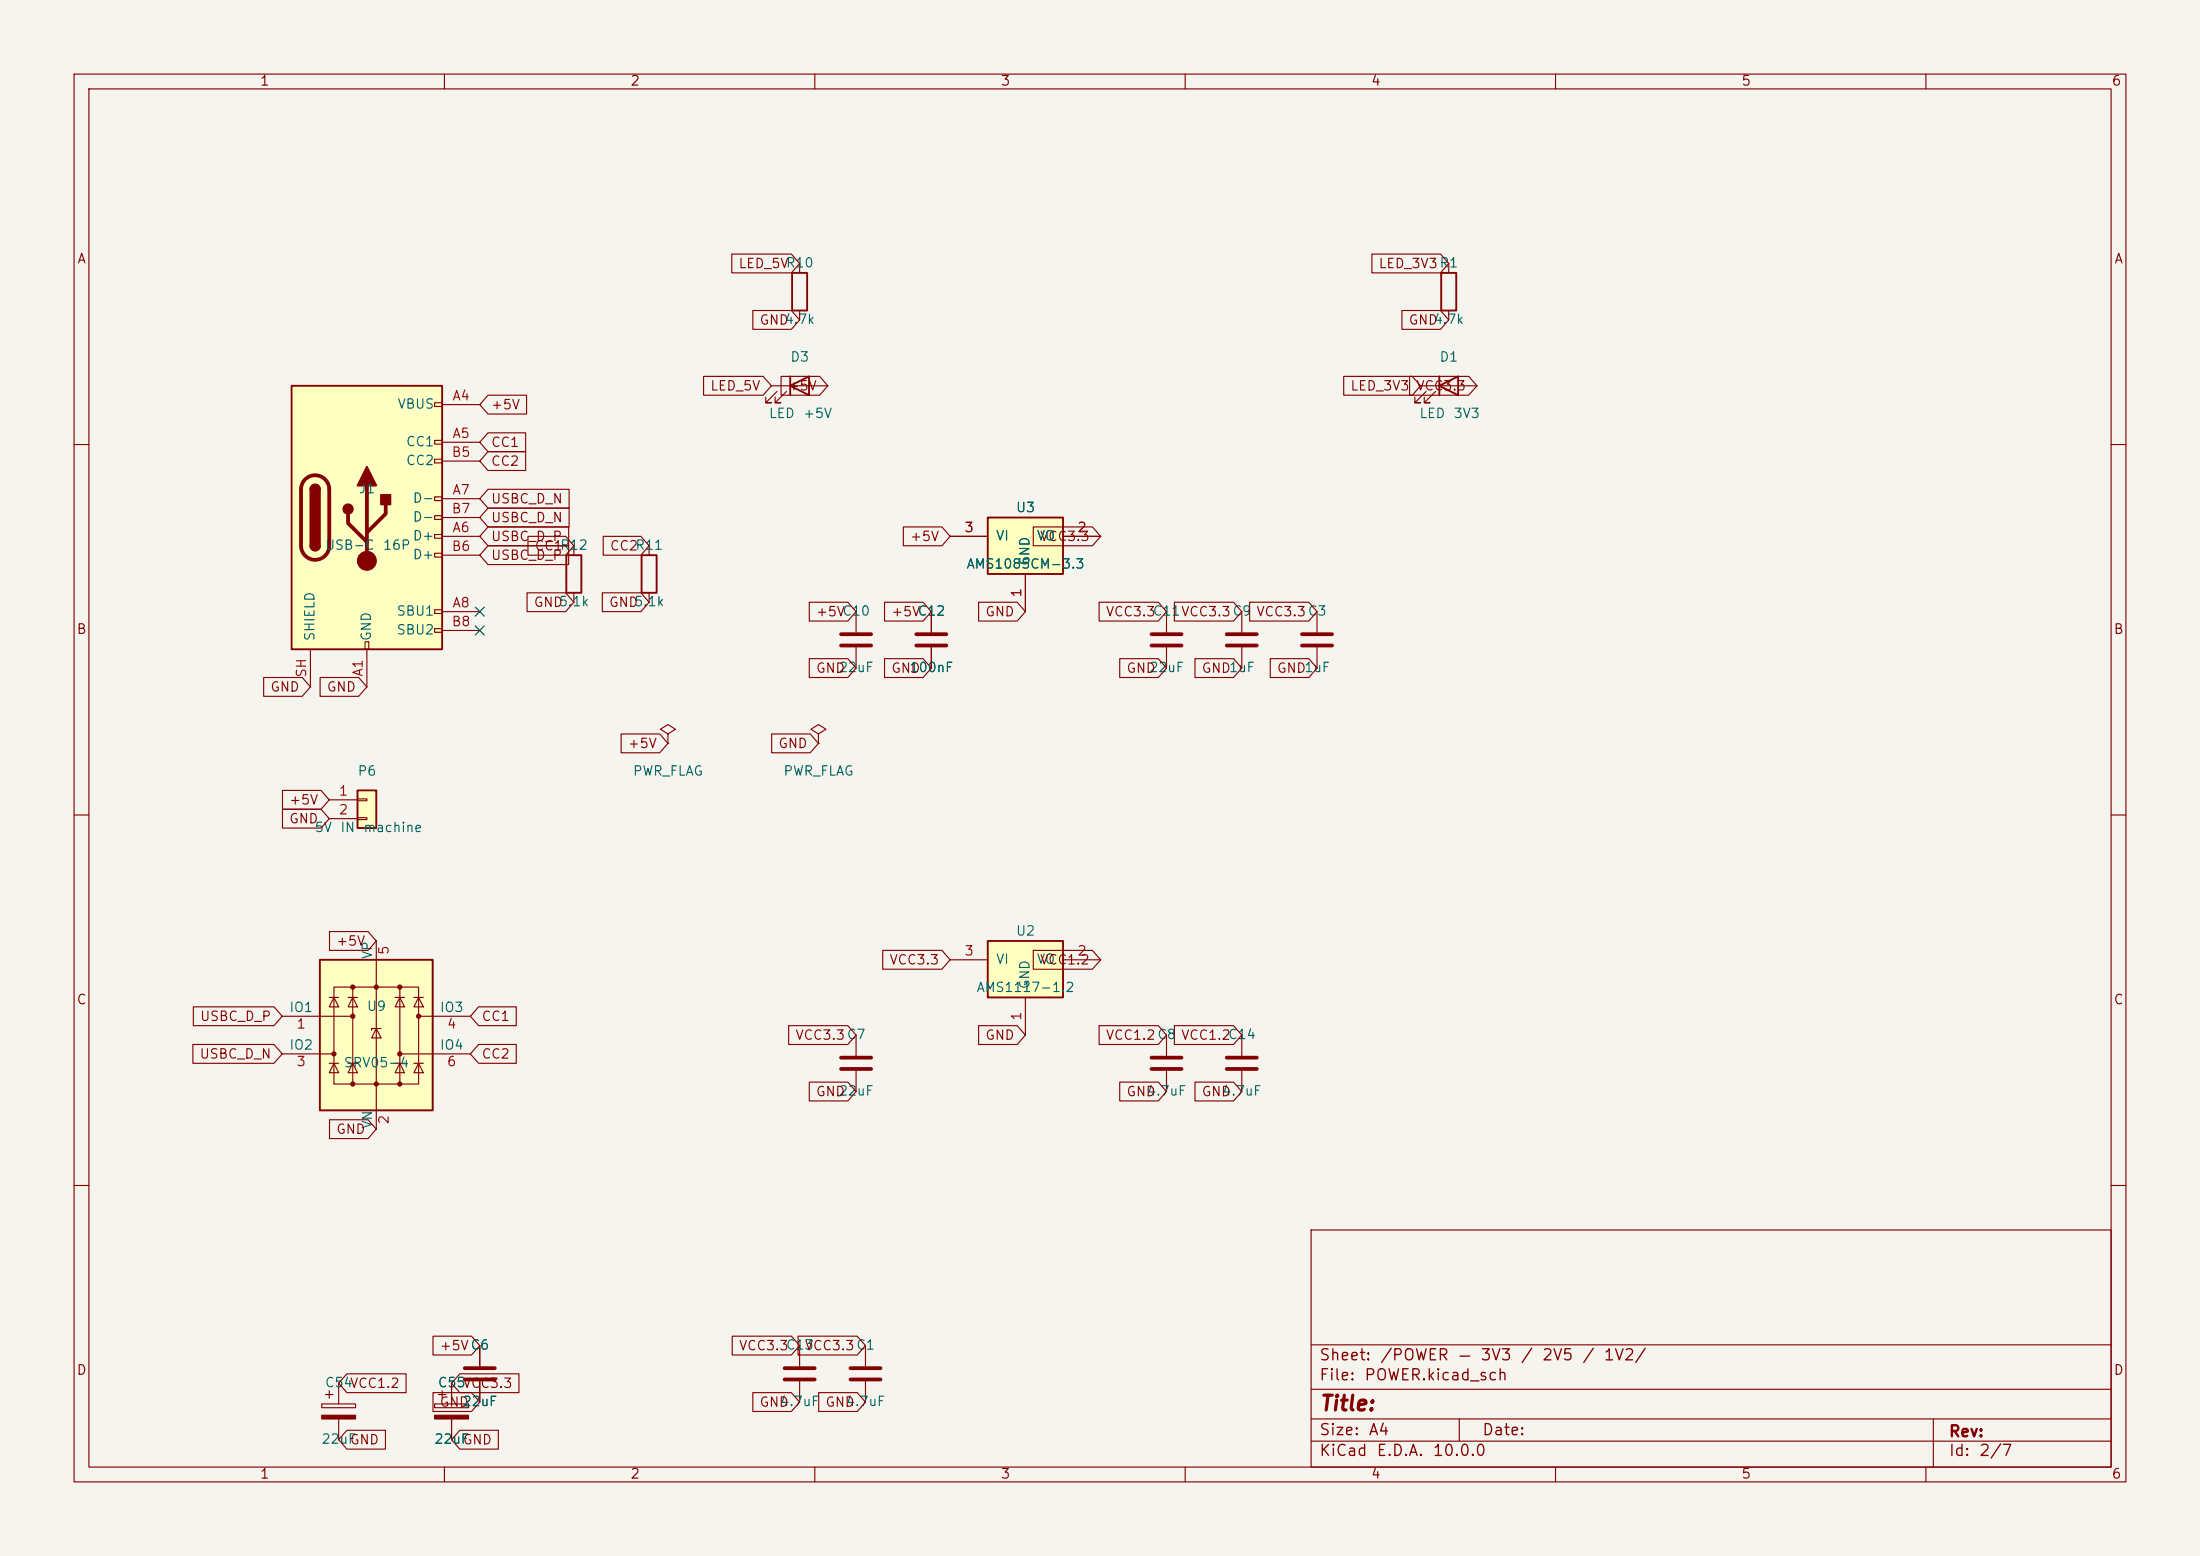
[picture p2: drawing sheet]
<svg xmlns="http://www.w3.org/2000/svg" width="297mm" height="210mm" viewBox="0 0 297 210" stroke-linecap="round" stroke-linejoin="round" font-family="sans-serif">
<path d="M0 0h297v210h-297z" fill="#f5f4ef" stroke="#f5f4ef" stroke-width=".14"/>
<g fill="none" stroke="#840000" stroke-width=".15">
<path d="M10 10h277v190h-277zM12 12h273v186h-273zM60 10v2M110 10v2M160 10v2M210 10v2M260 10v2M195.6 35.6v1.2M191.8 52.1h7.6M192.5 52.8l-1.5 1.6h.8h-.8v-.8M193.8 52.8l-1.5 1.6h.7h-.7v-.8M195.6 41.9v1.3"/>
<path d="M10 60h2M285 60h2M115.6 82.6v2.7M115.6 87.4v2.8M10 110h2M285 110h2M10 160h2M177 166h108v32h-108zM285 160h2M43.4 189.5h4.6v.5h-4.6zM43.9 188.2h1.1M44.4 187.7v1"/>
<path d="M45.7 186.7v2.8M45.7 191.5v2.8M60 198v2M107.9 181.6v2.8M107.9 186.4v2.8M110 198v2M116.8 181.6v2.8M116.8 186.4v2.8M160 198v2M177 194.5h108M177 191.5h108M177 187.5h108"/>
<path d="M177 181.5h108M197 191.5v3M210 198v2M260 198v2M261 191.5v6.5"/>
</g>
<path d="M113.5 85.6h4.1M113.5 87.1h4.1M105.9 184.7h4.1M105.9 186.2h4.1M114.8 184.7h4.1M114.8 186.2h4.1" fill="none" stroke="#840000" stroke-width=".51"/>
<path d="M43.4 191h4.6v.5h-4.6z" fill="#840000" stroke="#840000" stroke-width=".15"/>
<path d="M194.6 36.8h2v5.1h-2zM194.3 52.1l2.5-1.3v2.5zM194.3 50.8v2.5" fill="none" stroke="#840000" stroke-width=".25"/>
<path d="M43.2 129.5h15.2v20.4h-15.2z" fill="#ffffc2"/>
<g fill="none" stroke="#840000" stroke-width=".15">
<path d="M38.1 137.2h9.5M44.4 134.6h1.3M45.1 133.2h11.4v13.1h-11.4zM45.1 134.6l.6 1.3h-1.3zM47 134.6h1.3M47.6 134.6l.7 1.3h-1.3zM47.6 133.2v13.1M50.8 138.8l.6 1.3h-1.2zM50.8 127v25.4M51.4 138.8h-1.2v.3M53.3 134.6h1.3M54 134.6l.6 1.3h-1.3z"/>
<path d="M54 133.2v13.1M55.9 134.6h1.2M56.5 134.6l.6 1.3h-1.2zM56.5 137.2h7M38.1 142.2h7M44.4 143.5h1.3M45.1 143.5l.6 1.3h-1.3zM47 143.5h1.3M47.6 143.5l.7 1.3h-1.3zM53.3 143.5h1.3M54 143.5l.6 1.3h-1.3zM54 142.2h9.5"/>
<path d="M55.9 143.5h1.2M56.5 143.5l.6 1.3h-1.2z"/>
</g>
<path d="M43.2 129.5h15.2v20.4h-15.2z" fill="none" stroke="#840000" stroke-width=".25"/>
<g fill="#840000" stroke="#840000" stroke-width=".15">
<circle cx="45.1" cy="142.2" r=".28"/>
<circle cx="47.6" cy="133.2" r=".28"/>
<circle cx="47.6" cy="137.2" r=".28"/>
<circle cx="47.6" cy="146.3" r=".28"/>
<circle cx="50.8" cy="133.2" r=".28"/>
<circle cx="50.8" cy="146.3" r=".28"/>
<circle cx="54" cy="133.2" r=".28"/>
<circle cx="54" cy="142.2" r=".28"/>
<circle cx="54" cy="146.3" r=".28"/>
<circle cx="56.5" cy="137.2" r=".28"/>
</g>
<path d="M48.3 106.7h2.5v5.1h-2.5z" fill="#ffffc2"/>
<path d="M48.3 106.7h2.5v5.1h-2.5z" fill="none" stroke="#840000" stroke-width=".25"/>
<path d="M125.7 82.6v2.7M125.7 87.4v2.8M44.4 108h3.9M44.4 110.5h3.9M48.3 107.8h1.2v.3h-1.2zM48.3 110.4h1.2v.2h-1.2zM157.5 139.7v2.8M167.6 139.7v2.8M157.5 144.5v2.8M167.6 144.5v2.8" fill="none" stroke="#840000" stroke-width=".15"/>
<path d="M123.7 85.6h4.1M123.7 87.1h4.1M155.4 142.7h4.1M155.4 144.3h4.1M165.6 142.7h4.1M165.6 144.3h4.1" fill="none" stroke="#840000" stroke-width=".51"/>
<path d="M133.3 69.9h10.2v7.6h-10.2z" fill="#ffffc2"/>
<path d="M133.3 69.9h10.2v7.6h-10.2z" fill="none" stroke="#840000" stroke-width=".25"/>
<path d="M128.3 72.4h5M138.4 77.5v5.1M143.5 72.4h5.1" fill="none" stroke="#840000" stroke-width=".15"/>
<path d="M133.3 127h10.2v7.6h-10.2z" fill="#ffffc2"/>
<path d="M133.3 127h10.2v7.6h-10.2z" fill="none" stroke="#840000" stroke-width=".25"/>
<g fill="none" stroke="#840000" stroke-width=".15">
<path d="M90.2 99.1l1-.7-1-.6-1 .6 1 .7v1.2M110.5 99.1l1-.7-1-.6-1 .6 1 .7v1.2M157.5 82.6v2.7M157.5 87.4v2.8M90.2 100.3h.1M110.5 100.3h.1M115.6 139.7v2.8M128.3 129.5h5M138.4 134.6v5.1M143.5 129.5h5.1M115.6 144.5v2.8M64.8 181.6v2.8"/>
<path d="M64.8 186.4v2.8"/>
</g>
<path d="M155.4 85.6h4.1M155.4 87.1h4.1M113.5 142.7h4.1M113.5 144.3h4.1M62.7 184.7h4.1M62.7 186.2h4.1" fill="none" stroke="#840000" stroke-width=".51"/>
<path d="M39.4 52.1h20.3v35.5h-20.3z" fill="#ffffc2"/>
<g fill="none" stroke="#840000" stroke-width=".15">
<path d="M98.8 34.3h8l1.1 1.3-1.1 1.2h-8zM107.9 35.6v1.2M185.2 34.3h9.3l1.1 1.3-1.1 1.2h-9.3zM58.7 54.4h1v.5h-1zM58.7 59.4h1v.5h-1zM59.7 54.6h5.1M59.7 59.7h5.1M65.9 53.3h5.2v2.6h-5.2l-1.1-1.3zM65.9 58.4h5.1v2.6h-5.1l-1.1-1.3zM95 50.8h8l1.1 1.3-1.1 1.2h-8zM101.6 41.9h5.2l1.1 1.3-1.1 1.3h-5.2zM104.1 52.1h7.7"/>
<path d="M104.9 52.8l-1.5 1.6h.7h-.7v-.8M105.4 50.8h5.2l1.2 1.3-1.2 1.2h-5.2zM106.2 52.8l-1.6 1.6h.8h-.8v-.8M107.9 41.9v1.3M181.4 50.8h9.3l1.1 1.3-1.1 1.2h-9.3zM189.3 41.9h5.2l1.1 1.3-1.1 1.3h-5.2zM190.3 50.8h8l1.1 1.3-1.1 1.2h-8zM58.7 62h1v.5h-1zM58.7 67.1h1v.5h-1zM58.7 69.6h1v.5h-1zM58.7 72.1h1v.5h-1zM58.7 74.7h1v.5h-1z"/>
<path d="M59.7 72.4h5.1M59.7 67.3h5.1M59.7 62.2h5.1M59.7 74.9h5.1M59.7 69.9h5.1M65.9 61h5.1v2.5h-5.1l-1.1-1.3zM65.9 66h10.9v2.6h-10.9l-1.1-1.3zM65.9 68.6h10.9v2.5h-10.9l-1.1-1.2zM65.9 71.1h10.9v2.6h-10.9l-1.1-1.3zM65.9 73.7h10.9v2.5h-10.9l-1.1-1.3zM71.3 72.4h5.1l1.1 1.3-1.1 1.2h-5.1zM77.5 73.7v1.2"/>
<path d="M81.4 72.4h5.1l1.1 1.3-1.1 1.2h-5.1zM87.6 73.7v1.2M122 71.1h5.2l1.1 1.3-1.1 1.3h-5.2zM128.3 72.4h5M138.4 77.5v5.1M139.5 71.1h8l1.1 1.3-1.1 1.3h-8zM143.5 72.4h5.1M35.6 91.4h5.2l1.1 1.3-1.1 1.3h-5.2zM41.9 87.6v5.1M43.2 91.4h5.2l1.1 1.3-1.1 1.3h-5.2zM49.3 86.6h.5v1h-.5zM49.5 87.6v5.1"/>
<path d="M58.7 82.3h1v.5h-1zM58.7 84.8h1v.5h-1zM59.7 82.6h5.1M59.7 85.1h5.1M71.2 80h5.2l1.1 1.3-1.1 1.3h-5.2zM77.5 80v1.3M81.3 80h5.2l1.1 1.3-1.1 1.3h-5.2zM83.9 99.1h5.2l1.1 1.2-1.1 1.3h-5.2zM87.6 80v1.3M104.2 99.1h5.2l1.1 1.2-1.1 1.3h-5.2zM109.3 81.3h5.2l1.1 1.3-1.1 1.2h-5.2zM109.3 88.9h5.2l1.1 1.3-1.1 1.2h-5.2z"/>
<path d="M119.4 81.3h5.2l1.1 1.3-1.1 1.2h-5.2zM119.4 88.9h5.2l1.1 1.3-1.1 1.2h-5.2zM125.7 82.6v2.7M125.7 87.4v2.8M132.1 81.3h5.2l1.1 1.3-1.1 1.2h-5.2zM148.4 81.3h8l1.1 1.3-1.1 1.2h-8zM151.2 88.9h5.2l1.1 1.3-1.1 1.2h-5.2zM158.5 81.3h8l1.1 1.3-1.1 1.2h-8zM161.3 88.9h5.2l1.1 1.3-1.1 1.2h-5.2zM167.6 82.6v2.7M167.6 87.4v2.8M168.7 81.3h8l1.1 1.3-1.1 1.2h-8z"/>
<path d="M171.5 88.9h5.2l1.1 1.3-1.1 1.2h-5.2zM177.8 82.6v2.7M177.8 87.4v2.8M38.1 106.7h5.2l1.1 1.3-1.1 1.2h-5.2zM38.1 109.2h5.2l1.1 1.3-1.1 1.3h-5.2zM26.1 135.9h10.9l1.1 1.3-1.1 1.2h-10.9zM44.5 125.7h5.2l1.1 1.3-1.1 1.3h-5.2zM64.6 135.9h5.1v2.5h-5.1l-1.1-1.2zM106.5 138.4h8l1.1 1.3-1.1 1.3h-8zM119.2 128.3h8l1.1 1.2-1.1 1.3h-8zM132.1 138.4h5.2l1.1 1.3-1.1 1.3h-5.2zM139.5 128.3h8l1.1 1.2-1.1 1.3h-8z"/>
<path d="M148.4 138.4h8l1.1 1.3-1.1 1.3h-8zM158.5 138.4h8l1.1 1.3-1.1 1.3h-8zM26 141h11l1.1 1.2-1.1 1.3h-11zM44.5 151.1h5.2l1.1 1.3-1.1 1.3h-5.2zM64.6 141h5.1v2.5h-5.1l-1.1-1.3zM109.3 146h5.2l1.1 1.3-1.1 1.3h-5.2zM151.2 146h5.2l1.1 1.3-1.1 1.3h-5.2zM161.3 146h5.2l1.1 1.3-1.1 1.3h-5.2zM46.8 193h5.2v2.6h-5.2l-1.1-1.3zM46.8 185.4h8v2.6h-8l-1.1-1.3zM58.5 180.3h5.2l1.1 1.3-1.1 1.3h-5.2zM58.5 188h5.2l1.1 1.2-1.1 1.3h-5.2z"/>
<path d="M58.7 189.5h4.5v.5h-4.5zM59.2 188.2h1M59.7 187.7v1M61 186.7v2.8M61 191.5v2.8M62.1 193h5.2v2.6h-5.2l-1.1-1.3zM62.1 185.4h8v2.6h-8l-1.1-1.3zM64.8 181.6v2.8M64.8 186.4v2.8M98.9 180.3h7.9l1.1 1.3-1.1 1.3h-7.9zM101.6 188h5.2l1.1 1.2-1.1 1.3h-5.2zM107.7 180.3h8l1.1 1.3-1.1 1.3h-8z"/>
<path d="M110.5 188h5.2l1.1 1.2-1.1 1.3h-5.2z"/>
</g>
<path d="M106.9 36.8h2.1v5.1h-2.1zM39.4 52.1h20.3v35.5h-20.3zM106.7 52.1l2.5-1.3v2.5zM106.7 50.8v2.5M41.9 66a.64 .64 0 0 1 .6-.6 .64 .64 0 0 1 .7 .6M41.9 73.7a.64 .64 0 0 0 .6 .6 .64 .64 0 0 0 .7-.6M76.5 74.9h2v5.1h-2zM86.6 74.9h2v5.1h-2z" fill="none" stroke="#840000" stroke-width=".25"/>
<path d="M41.2 64.7a1.9 1.9 0 0 1 2.1-.4 1.9 1.9 0 0 1 1.1 1.7v7.7a1.91 1.91 0 0 1-1.9 1.9 1.91 1.91 0 0 1-1.9-1.9v-7.7a1.9 1.9 0 0 1 .6-1.3zM47 69.3v1.3l2.5 2.6M49.5 65.5v10.2M52.1 68.1v1.2l-2.6 2.6M165.6 85.6h4.1M165.6 87.1h4.1M175.8 85.6h4M175.8 87.1h4" fill="none" stroke="#840000" stroke-width=".51"/>
<g fill="#840000" stroke="#840000" stroke-width=".25">
<path d="M41.9 66h1.3v7.7h-1.3z"/>
<path d="M42.1 65.6a.64 .64 0 0 1 .7-.1 .64 .64 0 0 1 .4 .5h-1.3z"/>
<path d="M41.9 73.7h1.3a.64 .64 0 0 1-.7 .6 .64 .64 0 0 1-.6-.6z"/>
<path d="M49.5 63l1.3 2.5h-2.5z"/>
<path d="M51.4 66.8h1.3v1.3h-1.3z"/>
<circle cx="47" cy="68.7" r=".63"/>
</g>
<g fill="#840000" stroke="#840000" stroke-width=".15">
<path d="M58.7 191h4.5v.5h-4.5z"/>
<circle cx="49.5" cy="75.7" r="1.27"/>
</g>
<path d="M64.2 81.9l1.2 1.3M64.2 84.5l1.2 1.2M65.4 81.9l-1.2 1.3M65.4 84.5l-1.2 1.2" fill="none" stroke="#000084" stroke-width=".15"/>
<text font-size="2" fill="#840000" x="178" y="190.9">Title:</text>
<g font-size="1.5" fill="#840000">
<text x="178" y="184">Sheet:</text>
<text x="186.2" y="184">/POWER</text>
<text x="196.7" y="184">—</text>
<text x="199.8" y="184">3V3</text>
<text x="205.2" y="184">/</text>
<text x="208.1" y="184">2V5</text>
<text x="213.5" y="184">/</text>
<text x="216.4" y="184">1V2/</text>
<text x="178" y="186.7">File:</text>
<text x="184.1" y="186.7">POWER.kicad_sch</text>
<text x="178" y="196.9">KiCad</text>
<text x="178" y="194.1">Size:</text>
<text x="184.7" y="194.1">A4</text>
<text x="185.7" y="196.9">E.D.A.</text>
<text x="193.3" y="196.9">10.0.0</text>
<text x="200" y="194.1">Date:</text>
<text x="263" y="194.3">Rev:</text>
<text x="263" y="196.9">Id:</text>
<text x="267.1" y="196.9">2/7</text>
</g>
<g font-size="1.3" fill="#840000">
<text x="35" y="11.9">1</text>
<text x="85" y="11.9">2</text>
<text x="135" y="11.9">3</text>
<text x="185" y="11.9">4</text>
<text x="235" y="11.9">5</text>
<text x="285" y="11.9">6</text>
<text x="10.3" y="35.9">A</text>
<text x="285.3" y="35.9">A</text>
<text x="99.6" y="36.5">LED_5VR10</text>
<text x="186" y="36.5">LED_3V3 R1</text>
<text x="102.4" y="44.1">GND4.7k</text>
<text x="190.1" y="44.1">GND4.7k</text>
<text x="95.8" y="53">LED_5V</text>
<text x="106.3" y="53">+5V</text>
<text x="182.2" y="53">LED_3V3</text>
<text x="191.1" y="53">VCC3.3</text>
<text x="66.2" y="55.6">+5V</text>
<text x="66.2" y="60.6">CC1</text>
<text x="66.2" y="63.2">CC2</text>
<text x="66.2" y="68.3">USBC_D_N</text>
<text x="66.2" y="70.8">USBC_D_N</text>
<text x="66.2" y="73.3">USBC_D_P</text>
<text x="66.2" y="75.9">USBC_D_P</text>
<text x="72.1" y="74.6">CC1R12</text>
<text x="82.2" y="74.6">CC2R11</text>
<text x="122.8" y="73.3">+5V</text>
<text x="140.3" y="73.3">VCC3.3</text>
<text x="72" y="82.2">GND5.1k</text>
<text x="82.1" y="82.2">GND5.1k</text>
<text x="110.1" y="83.5">+5VC10</text>
<text x="120.2" y="83.5">+5VC12</text>
<text x="132.9" y="83.5">GND</text>
<text x="149.2" y="83.5">VCC3.3C11VCC3.3 C9 VCC3.3 C3</text>
<text x="10.3" y="85.9">B</text>
<text x="285.3" y="85.9">B</text>
<text x="36.4" y="93.7">GND</text>
<text x="44" y="93.7">GND</text>
<text x="110.1" y="91.1">GND</text>
<text x="120.2" y="91.1">GND</text>
<text x="152" y="91.1">GND</text>
<text x="162.1" y="91.1">GND1uF</text>
<text x="172.3" y="91.1">GND1uF</text>
<text x="84.7" y="101.3">+5V</text>
<text x="105" y="101.3">GND</text>
<text x="38.9" y="108.9">+5V</text>
<text x="38.9" y="111.4">GND</text>
<text x="45.3" y="128">+5V</text>
<text x="120" y="130.5">VCC3.3</text>
<text x="140.3" y="130.5">VCC1.2</text>
<text x="10.3" y="135.9">C</text>
<text x="285.3" y="135.9">C</text>
<text x="26.9" y="143.2">USBC_D_N</text>
<text x="26.9" y="138.1">USBC_D_P</text>
<text x="64.9" y="138.1">CC1</text>
<text x="64.9" y="143.2">CC2</text>
<text x="107.3" y="140.7">VCC3.3 C7</text>
<text x="132.9" y="140.7">GND</text>
<text x="149.2" y="140.7">VCC1.2 C8 VCC1.2C14</text>
<text x="110.1" y="148.3">GND</text>
<text x="152" y="148.3">GND</text>
<text x="162.1" y="148.3">GND</text>
<text x="45.3" y="153.4">GND</text>
<text x="10.3" y="185.9">D</text>
<text x="59.3" y="182.6">+5V C6</text>
<text x="99.7" y="182.6">VCC3.3C13</text>
<text x="108.6" y="182.6">VCC3.3 C1</text>
<text x="285.3" y="185.9">D</text>
<text x="59.3" y="190.2">GND</text>
<text x="102.4" y="190.2">GND</text>
<text x="47.1" y="195.3">GND</text>
<text x="62.4" y="195.3">GND</text>
<text x="35" y="199.9">1</text>
<text x="85" y="199.9">2</text>
<text x="135" y="199.9">3</text>
<text x="185" y="199.9">4</text>
<text x="235" y="199.9">5</text>
<text x="285" y="199.9">6</text>
</g>
<g font-size="1.3" fill="#006464">
<text x="106.6" y="49.1">D3</text>
<text x="194.2" y="49.1">D1</text>
<text x="53.6" y="55.5">VBUS</text>
<text x="103.7" y="56.7">LED</text>
<text x="108.3" y="56.7">+5V</text>
<text x="191.5" y="56.7">LED</text>
<text x="196.1" y="56.7">3V3</text>
<text x="54.7" y="60.6">CC1</text>
<text x="54.7" y="63.1">CC2</text>
<text x="48.3" y="66.9">J1</text>
<text x="55.6" y="68.2">D-</text>
<text x="55.6" y="70.7">D-</text>
<text x="137.1" y="69.4">U3</text>
<text x="43.8" y="74.5">USB-C</text>
<text x="51.6" y="74.5">16P</text>
<text x="55.6" y="73.3">D+</text>
<text x="55.6" y="75.8">D+</text>
<text x="130.4" y="77.1">AMS1085CM-3.3</text>
<text x="134.4" y="73.3">VI</text>
<text x="139.3" y="76.5" transform="rotate(-90 139.3 76.5)">GND</text>
<text x="139.9" y="73.3">VO</text>
<text x="53.5" y="83.4">SBU1</text>
<text x="123.8" y="83.4">C12</text>
<text x="42.8" y="86.6" transform="rotate(-90 42.8 86.6)">SHIELD</text>
<text x="50.4" y="86.6" transform="rotate(-90 50.4 86.6)">GND</text>
<text x="53.5" y="86">SBU2</text>
<text x="113.1" y="91">22uF</text>
<text x="122.7" y="91">100nF</text>
<text x="155.1" y="91">22uF</text>
<text x="48.2" y="105">P6</text>
<text x="85.4" y="105">PWR_FLAG</text>
<text x="105.7" y="105">PWR_FLAG</text>
<text x="42.4" y="112.6">5V</text>
<text x="45.9" y="112.6">IN</text>
<text x="49" y="112.6">machine</text>
<text x="50.5" y="129.6" transform="rotate(-90 50.5 129.6)">VP</text>
<text x="134.4" y="130.4">VI</text>
<text x="137.1" y="126.6">U2</text>
<text x="139.9" y="130.4">VO</text>
<text x="39" y="136.9">IO1</text>
<text x="49.4" y="136.8">U9</text>
<text x="59.3" y="136.9">IO3</text>
<text x="131.7" y="134.2">AMS1117-1.2</text>
<text x="139.3" y="133.6" transform="rotate(-90 139.3 133.6)">GND</text>
<text x="39" y="142">IO2</text>
<text x="59.3" y="142">IO4</text>
<text x="46.3" y="144.4">SRV05-4</text>
<text x="113.1" y="148.2">22uF</text>
<text x="154.7" y="148.2">4.7uF</text>
<text x="164.9" y="148.2">4.7uF</text>
<text x="50.5" y="152.4" transform="rotate(-90 50.5 152.4)">VN</text>
<text x="63.4" y="182.5">C6</text>
<text x="43.8" y="187.6">C54VCC1.2</text>
<text x="59" y="187.6">C55VCC3.3</text>
<text x="59" y="187.6">C55</text>
<text x="62.3" y="190.1">22uF</text>
<text x="105.2" y="190.1">4.7uF GND</text>
<text x="114.1" y="190.1">4.7uF</text>
<text x="43.3" y="195.2">22uF</text>
<text x="58.5" y="195.2">22uF</text>
</g>
<g font-size="1.3" fill="#a90000">
<text x="61" y="54.4">A4</text>
<text x="61" y="59.4">A5</text>
<text x="60.9" y="62">B5</text>
<text x="60.9" y="69.6">B7</text>
<text x="61" y="67.1">A7</text>
<text x="60.9" y="74.7">B6</text>
<text x="61" y="72.1">A6</text>
<text x="130.1" y="72.1">3</text>
<text x="145.3" y="72.1">2</text>
<text x="61" y="82.3">A8</text>
<text x="138.2" y="80.7" transform="rotate(-90 138.2 80.7)">1</text>
<text x="60.9" y="84.8">B8</text>
<text x="41.7" y="91.5" transform="rotate(-90 41.7 91.5)">SH</text>
<text x="49.3" y="91.4" transform="rotate(-90 49.3 91.4)">A1</text>
<text x="45.6" y="107.7">1</text>
<text x="45.6" y="110.2">2</text>
<text x="52.8" y="129" transform="rotate(-90 52.8 129)">5</text>
<text x="130.1" y="129.3">3</text>
<text x="145.3" y="129.3">2</text>
<text x="138.2" y="137.9" transform="rotate(-90 138.2 137.9)">1</text>
<text x="39.9" y="139.1">1</text>
<text x="60.3" y="139.1">4</text>
<text x="39.9" y="144.2">3</text>
<text x="60.3" y="144.2">6</text>
<text x="52.8" y="151.8" transform="rotate(-90 52.8 151.8)">2</text>
</g>
</svg>
